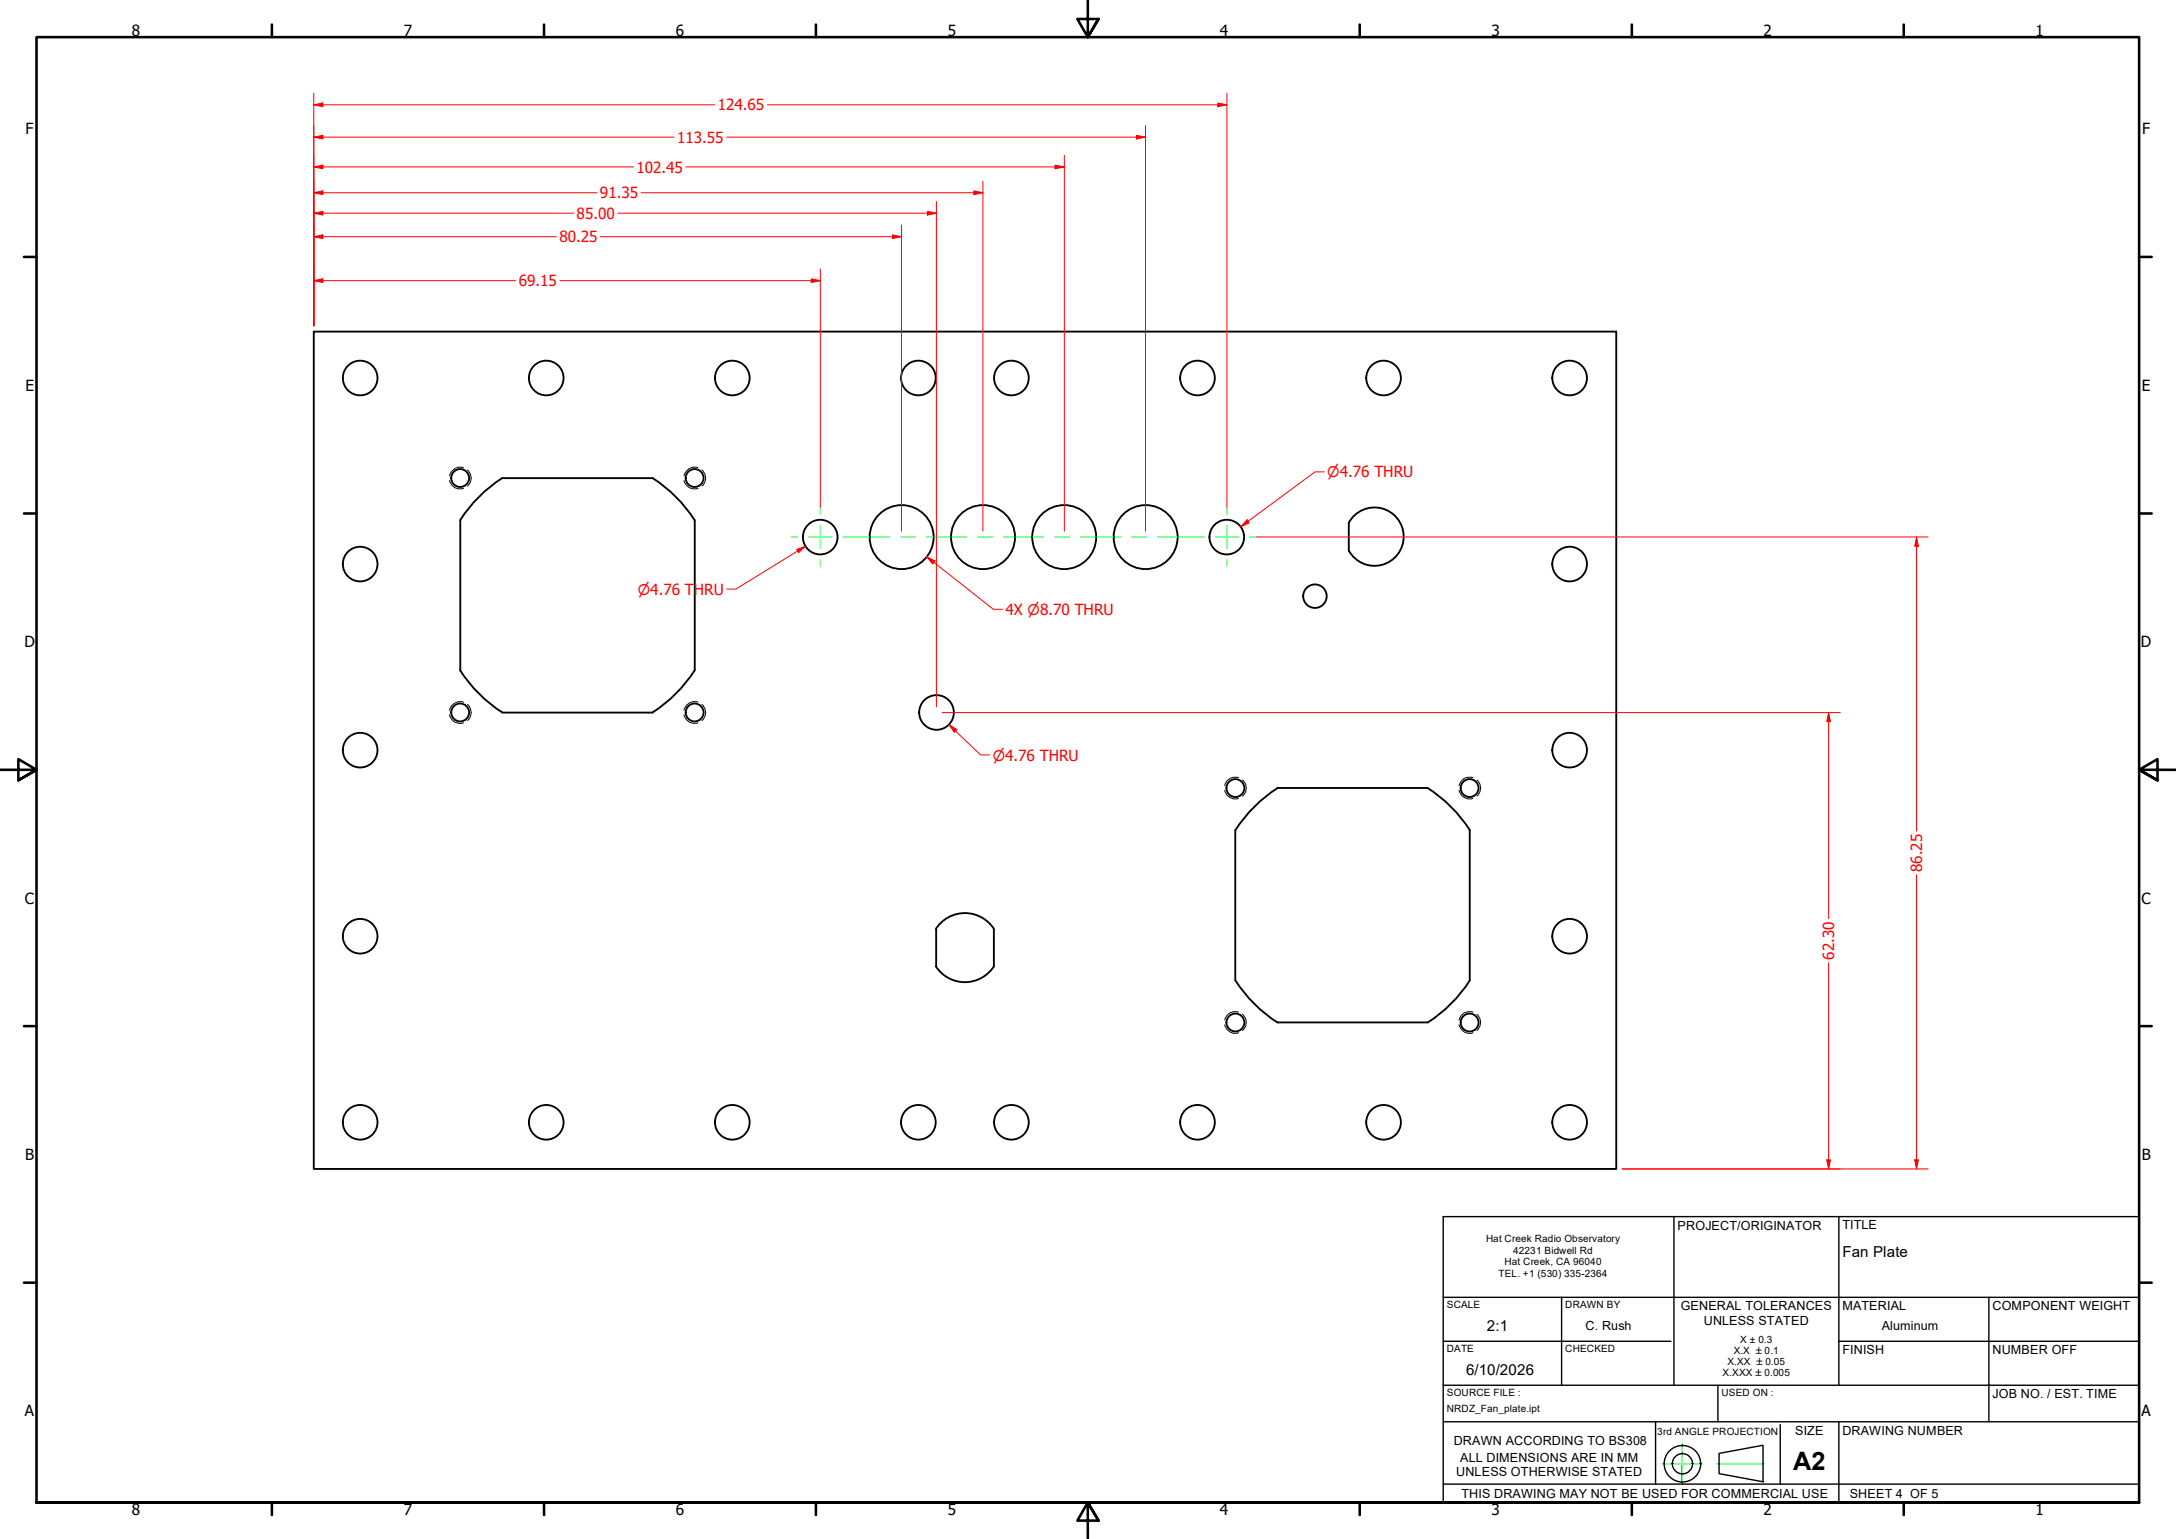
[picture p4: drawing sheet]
<svg xmlns="http://www.w3.org/2000/svg" width="594mm" height="420mm" viewBox="0 0 594 420" stroke-linecap="round" stroke-linejoin="round" font-family="sans-serif">
<!-- layer: Hidden Narrow (ANSI) -->
<g fill="none" stroke="#000" stroke-width=".27">
<path d="M122.7 131.2a2.85 2.85 0 0 0 3.9 2.1M126.6 127.7a2.85 2.85 0 0 0-3.9 2.2M127.6 128.3a2.87 2.87 0 0 1 0 4.4M186.8 131.2a2.85 2.85 0 0 0 3.8 2.1M190.6 127.7a2.85 2.85 0 0 0-3.8 2.2M191.6 128.3a2.87 2.87 0 0 1 0 4.4M122.7 195.1a2.84 2.84 0 0 0 3.9 2.2M126.6 191.7a2.94 2.94 0 0 0-3.9 2.2M127.6 192.3a2.87 2.87 0 0 1 0 4.4M186.8 195.1a2.84 2.84 0 0 0 3.8 2.2M190.6 191.7a2.94 2.94 0 0 0-3.8 2.2M191.6 192.3a2.87 2.87 0 0 1 0 4.4"/>
<path d="M334.4 215.8a2.82 2.82 0 0 0 3.7 2.1M338.1 212.3a2.82 2.82 0 0 0-3.7 2.2M339.2 213a2.87 2.87 0 0 1 0 4.3M398.3 215.8a2.85 2.85 0 0 0 3.8 2.1M402.1 212.3a2.85 2.85 0 0 0-3.8 2.2M403.2 213a2.87 2.87 0 0 1 0 4.3M334.4 279.8a2.82 2.82 0 0 0 3.7 2.1M338.1 276.3a2.82 2.82 0 0 0-3.7 2.2M339.2 276.9a2.94 2.94 0 0 1 0 4.4M398.3 279.8a2.85 2.85 0 0 0 3.8 2.1M402.1 276.3a2.85 2.85 0 0 0-3.8 2.2M403.2 276.9a2.94 2.94 0 0 1 0 4.4"/>
</g>
<!-- layer: Visible (ANSI) -->
<g fill="none" stroke="#000" stroke-width=".51">
<path d="M85.7 90.5h355.6v228.6h-355.6zM137.1 130.5a38 38 0 0 0-11.5 11.5l.1 41M137.2 130.5h41M178.1 130.5a38 38 0 0 1 11.5 11.5l.1 41M368.2 142.7v7.7M368.3 142.6a8 8 0 0 1 12-2.2 8 8 0 0 1 0 12.2 8 8 0 0 1-12-2.2M125.6 183a38 38 0 0 0 11.5 11.5M137.2 194.5h41M189.6 183a38 38 0 0 1-11.5 11.5M337.2 226.6v41M337.3 226.7a39.1 39.1 0 0 1 11.4-11.6l41.1 .1a38 38 0 0 1 11.5 11.5M401.3 226.6v41.1a37.3 37.3 0 0 1-11.5 11.4l-41 .1a38 38 0 0 1-11.5-11.6"/>
<path d="M255.6 253.7v10.1M271.3 253.7v10.1M271.4 253.6a9.4 9.4 0 0 0-15.9 0M255.5 263.8a9.4 9.4 0 0 0 15.9 0"/>
<circle cx="98.3" cy="103.2" r="4.7"/>
<circle cx="149.1" cy="103.2" r="4.7"/>
<circle cx="199.9" cy="103.2" r="4.7"/>
<circle cx="250.7" cy="103.2" r="4.7"/>
<circle cx="276.1" cy="103.2" r="4.7"/>
<circle cx="326.9" cy="103.2" r="4.7"/>
<circle cx="377.7" cy="103.2" r="4.7"/>
<circle cx="428.5" cy="103.2" r="4.7"/>
<circle cx="125.6" cy="130.5" r="2.44"/>
<circle cx="189.6" cy="130.5" r="2.44"/>
<circle cx="98.3" cy="154" r="4.7"/>
<circle cx="223.9" cy="146.6" r="4.7"/>
<circle cx="246.2" cy="146.6" r="8.7"/>
<circle cx="268.4" cy="146.6" r="8.7"/>
<circle cx="290.5" cy="146.6" r="8.7"/>
<circle cx="312.8" cy="146.6" r="8.7"/>
<circle cx="334.9" cy="146.6" r="4.7"/>
<circle cx="428.5" cy="154" r="4.7"/>
<circle cx="359" cy="162.8" r="3.2"/>
<circle cx="125.6" cy="194.5" r="2.44"/>
<circle cx="189.6" cy="194.5" r="2.44"/>
<circle cx="255.7" cy="194.5" r="4.7"/>
<circle cx="98.3" cy="204.8" r="4.7"/>
<circle cx="337.3" cy="215.1" r="2.44"/>
<circle cx="401.2" cy="215.1" r="2.44"/>
<circle cx="428.5" cy="204.8" r="4.7"/>
<circle cx="98.3" cy="255.6" r="4.7"/>
<circle cx="428.5" cy="255.6" r="4.7"/>
<circle cx="337.3" cy="279.2" r="2.44"/>
<circle cx="401.2" cy="279.2" r="2.44"/>
<circle cx="98.3" cy="306.4" r="4.7"/>
<circle cx="149.1" cy="306.4" r="4.7"/>
<circle cx="199.9" cy="306.4" r="4.7"/>
<circle cx="250.7" cy="306.4" r="4.7"/>
<circle cx="276.1" cy="306.4" r="4.7"/>
<circle cx="326.9" cy="306.4" r="4.7"/>
<circle cx="377.7" cy="306.4" r="4.7"/>
<circle cx="428.5" cy="306.4" r="4.7"/>
</g>
<!-- layer: Border (ANSI) -->
<g fill="none" stroke="#000" stroke-width=".7">
<path d="M74.2 6.7v3.4M148.5 6.7v3.4M222.8 6.7v3.4M297 .2v9.9l-2.9-4.9h5.8l-2.9 4.9 2.9-4.9M371.2 6.7v3.4M445.5 6.7v3.4M519.7 6.7v3.4M6.5 70.1h3.5M584 70.1h3.4M6.5 140.2h3.5M584 140.2h3.4M0 210.2h10l-5-3v5.8l5-2.8-5 2.8"/>
<path d="M594 210.2h-10l5-3v5.8l-5-2.8 5 2.8M6.5 280.1h3.5M584 280.1h3.4M6.5 350.2h3.5M584 350.2h3.4M10 410.2v-400.1h574v400.1h-574h574M74.2 410.2v3.4M148.5 410.2v3.4M222.8 410.2v3.4M299.9 415.1l-2.9-4.9 2.9 4.9h-5.8l2.9-4.9v10M371.2 410.2v3.4M445.5 410.2v3.4"/>
<path d="M519.7 410.2v3.4"/>
</g>
<!-- layer: Sketch Geometry(Design Office) -->
<g fill="none" stroke="#000" stroke-width=".38">
<path d="M394 332.1h190v78.1h-190zM457 332.1v46.1M502 332.1v46.1M394 354.2h190M426.3 354.2v24M543 354.2v24h41M394 366.2h62.2M394 378.2h108M469 378.2v10M502 366.2h82M502 378.2h41v10M394 388.2h190"/>
<path d="M452 388.2v17M459.3 399.6v5.3M469.3 396.8l12-2.2v9.9l-12-2.2zM486 388.9v16.3M502 388.2v22M394 405.2h190"/>
<circle cx="459.3" cy="399.6" r="5"/>
<circle cx="459.3" cy="399.6" r="2.76"/>
</g>
<path d="M453.8 399.6h10.9M459.3 394.2v10.7M468.7 399.6h12.8" fill="none" stroke="#0f0" stroke-width=".38"/>
<!-- layer: Dimension (ANSI) -->
<path d="M499.2 316.7v2.4" fill="none" stroke="#f00" stroke-width=".27"/>
<path d="M498.7 316.7h1l-.5 2.4z" fill="#f00"/>
<path d="M499.2 194.5v2.5M498.7 316.7h1l-.5 2.4z" fill="none" stroke="#f00" stroke-width=".27"/>
<path d="M499.2 194.5l.5 2.5h-1z" fill="#f00"/>
<path d="M257.2 194.5h245.2M499.2 194.5l.5 2.5h-1zM499.2 197v53.8M499.2 262.9v53.8M442.8 319.1h59.6M523.2 316.7v2.4" fill="none" stroke="#f00" stroke-width=".27"/>
<path d="M522.7 316.7h1l-.5 2.4z" fill="#f00"/>
<path d="M523.2 146.6v2.5M522.7 316.7h1l-.5 2.4z" fill="none" stroke="#f00" stroke-width=".27"/>
<path d="M523.2 146.6l.5 2.5h-1z" fill="#f00"/>
<path d="M85.7 76.6h2.4M342.9 146.6h183.5M523.2 146.6l.5 2.5h-1zM523.2 149.1v77.8M523.2 238.9v77.8M442.8 319.1h83.6" fill="none" stroke="#f00" stroke-width=".27"/>
<path d="M85.7 76.6l2.4-.5v1z" fill="#f00"/>
<path d="M85.7 76.6l2.4-.5v1zM221.5 76.6h2.5" fill="none" stroke="#f00" stroke-width=".27"/>
<path d="M221.5 76.1l2.5 .5-2.5 .5z" fill="#f00"/>
<path d="M85.7 73.4v15.5M85.7 64.6h2.4M88.1 76.6h52.7M152.8 76.6h68.7M221.5 76.1l2.5 .5-2.5 .5zM224 73.4v65.3" fill="none" stroke="#f00" stroke-width=".27"/>
<path d="M85.7 64.6l2.4-.5v1z" fill="#f00"/>
<path d="M85.7 64.6l2.4-.5v1zM243.6 64.6h2.5" fill="none" stroke="#f00" stroke-width=".27"/>
<path d="M243.6 64.1l2.5 .5-2.5 .5z" fill="#f00"/>
<path d="M85.7 52.6h2.4M85.7 61.4v27.5M88.1 64.6h63.8M163.9 64.6h79.7M243.6 64.1l2.5 .5-2.5 .5zM246.1 61.4v83.6" fill="none" stroke="#f00" stroke-width=".27"/>
<path d="M85.7 52.6l2.4-.5v1z" fill="#f00"/>
<path d="M85.7 52.6l2.4-.5v1zM265.9 52.6h2.5" fill="none" stroke="#f00" stroke-width=".27"/>
<path d="M265.9 52.1l2.5 .5-2.5 .5z" fill="#f00"/>
<path d="M85.7 49.4v39.5M85.7 45.6h2.4M88.1 52.6h74.9M175 52.6h90.9M265.9 52.1l2.5 .5-2.5 .5zM268.4 49.4v95.6" fill="none" stroke="#f00" stroke-width=".27"/>
<path d="M85.7 45.6l2.4-.5v1z" fill="#f00"/>
<path d="M85.7 45.6l2.4-.5v1zM288 45.6h2.6" fill="none" stroke="#f00" stroke-width=".27"/>
<path d="M288 45.1l2.6 .5-2.6 .5z" fill="#f00"/>
<path d="M85.7 37.4h2.4M85.7 42.4v46.5M88.1 45.6h84.9M187.3 45.6h100.7M288 45.1l2.6 .5-2.6 .5zM290.6 42.4v102.6" fill="none" stroke="#f00" stroke-width=".27"/>
<path d="M85.7 37.4l2.4-.5v1.1z" fill="#f00"/>
<path d="M85.7 37.4l2.4-.5v1.1zM310.3 37.4h2.4" fill="none" stroke="#f00" stroke-width=".27"/>
<path d="M310.3 36.9l2.4 .5-2.4 .6z" fill="#f00"/>
<path d="M85.7 34.3v54.6M85.7 28.6h2.4M88.1 37.4h95.9M198.4 37.4h111.9M310.3 36.9l2.4 .5-2.4 .6zM312.7 34.3v110.7" fill="none" stroke="#f00" stroke-width=".27"/>
<path d="M85.7 28.6l2.4-.5v1z" fill="#f00"/>
<path d="M85.7 28.6l2.4-.5v1zM332.5 28.6h2.5" fill="none" stroke="#f00" stroke-width=".27"/>
<path d="M332.5 28.1l2.5 .5-2.5 .5z" fill="#f00"/>
<path d="M85.7 25.4v63.5M88.1 28.6h107M209.5 28.6h123M332.5 28.1l2.5 .5-2.5 .5zM335 25.4v113.3" fill="none" stroke="#f00" stroke-width=".27"/>
<!-- layer: Center Mark (ANSI) -->
<path d="M224 138.7v1.7M335 138.7v1.7M224 143.4v6.4M224 152.8v1.7M335 143.4v6.4M335 152.8v1.7" fill="none" stroke="#00ff40" stroke-width=".27"/>
<!-- layer: Centerline (ANSI) -->
<g fill="none" stroke="#00ff40" stroke-width=".27">
<path d="M216 146.6h1.8M220.8 146.6h6.3M230.1 146.6h12.9M245.9 146.6h4M252.9 146.6h11.1M267 146.6h4M273.9 146.6h11.1M288 146.6h4M295 146.6h11M309 146.6h4M316 146.6h12.8M331.8 146.6h6.3"/>
<path d="M341.1 146.6h1.8"/>
</g>
<!-- layer: Symbol (ANSI) -->
<path d="M340.8 142.3l-2 1.5" fill="none" stroke="#f00" stroke-width=".27"/>
<path d="M340.5 141.9l.6 .8-2.3 1.1z" fill="#f00"/>
<path d="M361.6 128.8h-2.6l-18.2 13.5M219.9 149.1l-2.1 1.3M340.5 141.9l.6 .8-2.3 1.1z" fill="none" stroke="#f00" stroke-width=".27"/>
<path d="M217.5 150l2.4-.9-1.8 1.8z" fill="#f00"/>
<path d="M217.5 150l2.4-.9-1.8 1.8zM217.8 150.4l-16.9 10.4h-2.5M253 152l2 1.5" fill="none" stroke="#f00" stroke-width=".27"/>
<path d="M253 152l2.3 1.1-.7 .9z" fill="#f00"/>
<path d="M253 152l2.3 1.1-.7 .9zM255 153.5l16.2 12.8h2.5M259.1 197.8l1.8 1.8" fill="none" stroke="#f00" stroke-width=".27"/>
<path d="M259.1 197.8l2.1 1.4-.7 .7z" fill="#f00"/>
<path d="M259.1 197.8l2.1 1.4-.7 .7zM260.9 199.6l6.8 6.5h2.5" fill="none" stroke="#f00" stroke-width=".27"/>
<!-- layer: Dimension (ANSI) -->
<path d="M85.7 58.2h2.4" fill="none" stroke="#f00" stroke-width=".27"/>
<path d="M85.7 58.2l2.4-.5v1z" fill="#f00"/>
<path d="M85.7 58.2l2.4-.5v1zM253.2 58.2h2.5" fill="none" stroke="#f00" stroke-width=".27"/>
<path d="M253.2 57.7l2.5 .5-2.5 .5z" fill="#f00"/>
<path d="M85.7 55v33.9M88.1 58.2h68.6M168.7 58.2h84.5M253.2 57.7l2.5 .5-2.5 .5zM255.7 55v91.5M255.7 146.7v46.3" fill="none" stroke="#f00" stroke-width=".27"/>
<text font-size="6.9" x="489.5" y="401.4">A2</text>
<g font-size="4.2">
<text x="36" y="9.8">8</text>
<text x="110.2" y="9.8">7</text>
<text x="184.5" y="9.8">6</text>
<text x="258.8" y="9.8">5</text>
<text x="333" y="9.8">4</text>
<text x="407.2" y="9.8">3</text>
<text x="481.5" y="9.8">2</text>
<text x="555.8" y="9.8">1</text>
<text x="7" y="36.7">F</text>
<text x="584.8" y="36.7">F</text>
<text x="6.9" y="106.7">E</text>
<text x="584.8" y="106.7">E</text>
<text x="6.7" y="176.7">D</text>
<text x="584.5" y="176.7">D</text>
<text x="6.8" y="246.7">C</text>
<text x="584.6" y="246.7">C</text>
<text x="6.9" y="316.7">B</text>
<text x="584.7" y="316.7">B</text>
<text x="6.8" y="386.7">A</text>
<text x="584.6" y="386.7">A</text>
<text x="36" y="413.6">8</text>
<text x="110.2" y="413.6">7</text>
<text x="184.5" y="413.6">6</text>
<text x="258.8" y="413.6">5</text>
<text x="333" y="413.6">4</text>
<text x="407.2" y="413.6">3</text>
<text x="481.5" y="413.6">2</text>
<text x="555.8" y="413.6">1</text>
</g>
<g font-size="4.2" fill="#f00">
<text x="196" y="30.1">124.65</text>
<text x="184.8" y="39">113.55</text>
<text x="173.7" y="47.1">102.45</text>
<text x="157.4" y="59.7">85.00</text>
<text x="163.8" y="54.1">91.35</text>
<text x="152.7" y="66.1">80.25</text>
<text x="141.6" y="78.1">69.15</text>
<text x="274.5" y="167.9">4X ⌀8.70 THRU</text>
<text x="524.8" y="238.1" transform="rotate(-90 524.8 238.1)">86.25</text>
<text x="500.8" y="262" transform="rotate(-90 500.8 262)">62.30</text>
</g>
<g font-size="4.1">
<text x="503" y="343.2">Fan Plate</text>
<text x="406" y="363.4">2:1</text>
<text x="400.2" y="375.4">6/10/2026</text>
</g>
<g font-size="3.9" fill="#f00">
<text x="362.3" y="130.3">⌀4.76 THRU</text>
<text x="174.1" y="162.3">⌀4.76 THRU</text>
<text x="271" y="207.6">⌀4.76 THRU</text>
</g>
<g font-size="3.4">
<text x="458" y="335.7">PROJECT/ORIGINATOR</text>
<text x="503" y="335.6">TITLE</text>
<text x="458.9" y="357.7">GENERAL TOLERANCES</text>
<text x="503" y="357.7">MATERIAL</text>
<text x="544" y="357.7">COMPONENT WEIGHT</text>
<text x="432.9" y="363.1">C. Rush</text>
<text x="465.1" y="361.6">UNLESS STATED</text>
<text x="513.8" y="363.1">Aluminum</text>
<text x="503" y="369.7">FINISH</text>
<text x="544" y="369.7">NUMBER OFF</text>
<text x="544" y="381.7">JOB NO. / EST. TIME</text>
<text x="396.9" y="394.4">DRAWN ACCORDING TO BS308</text>
<text x="490.1" y="391.7">SIZE</text>
<text x="503" y="391.7">DRAWING NUMBER</text>
<text x="398.7" y="399.1">ALL DIMENSIONS ARE IN MM</text>
<text x="397.6" y="403">UNLESS OTHERWISE STATED</text>
<text x="399" y="408.9">THIS DRAWING MAY NOT BE USED FOR COMMERCIAL USE</text>
<text x="505" y="408.9">SHEET 4 OF 5</text>
</g>
<g font-size="2.7">
<text x="405.7" y="339.1">Hat Creek Radio Observatory</text>
<text x="410.7" y="345.5">Hat Creek, CA 96040</text>
<text x="413.1" y="342.3">42231 Bidwell Rd</text>
<text x="409.1" y="348.6">TEL. +1 (530) 335-2364</text>
<text x="395" y="357.2">SCALE</text>
<text x="427.4" y="357.2">DRAWN BY</text>
<text x="395" y="369.2">DATE</text>
<text x="427.4" y="369.2">CHECKED</text>
<text x="473.3" y="369.7">X.X ±0.1</text>
<text x="475.1" y="366.6">X ± 0.3</text>
<text x="470.3" y="375.6">X.XXX ±0.005</text>
<text x="471.6" y="372.7">X.XX ±0.05</text>
<text x="395" y="381.2">SOURCE FILE :</text>
<text x="470" y="381.2">USED ON :</text>
<text x="395" y="385.6">NRDZ_Fan_plate.ipt</text>
<text x="452.4" y="391.6">3rd ANGLE PROJECTION</text>
</g>
</svg>
